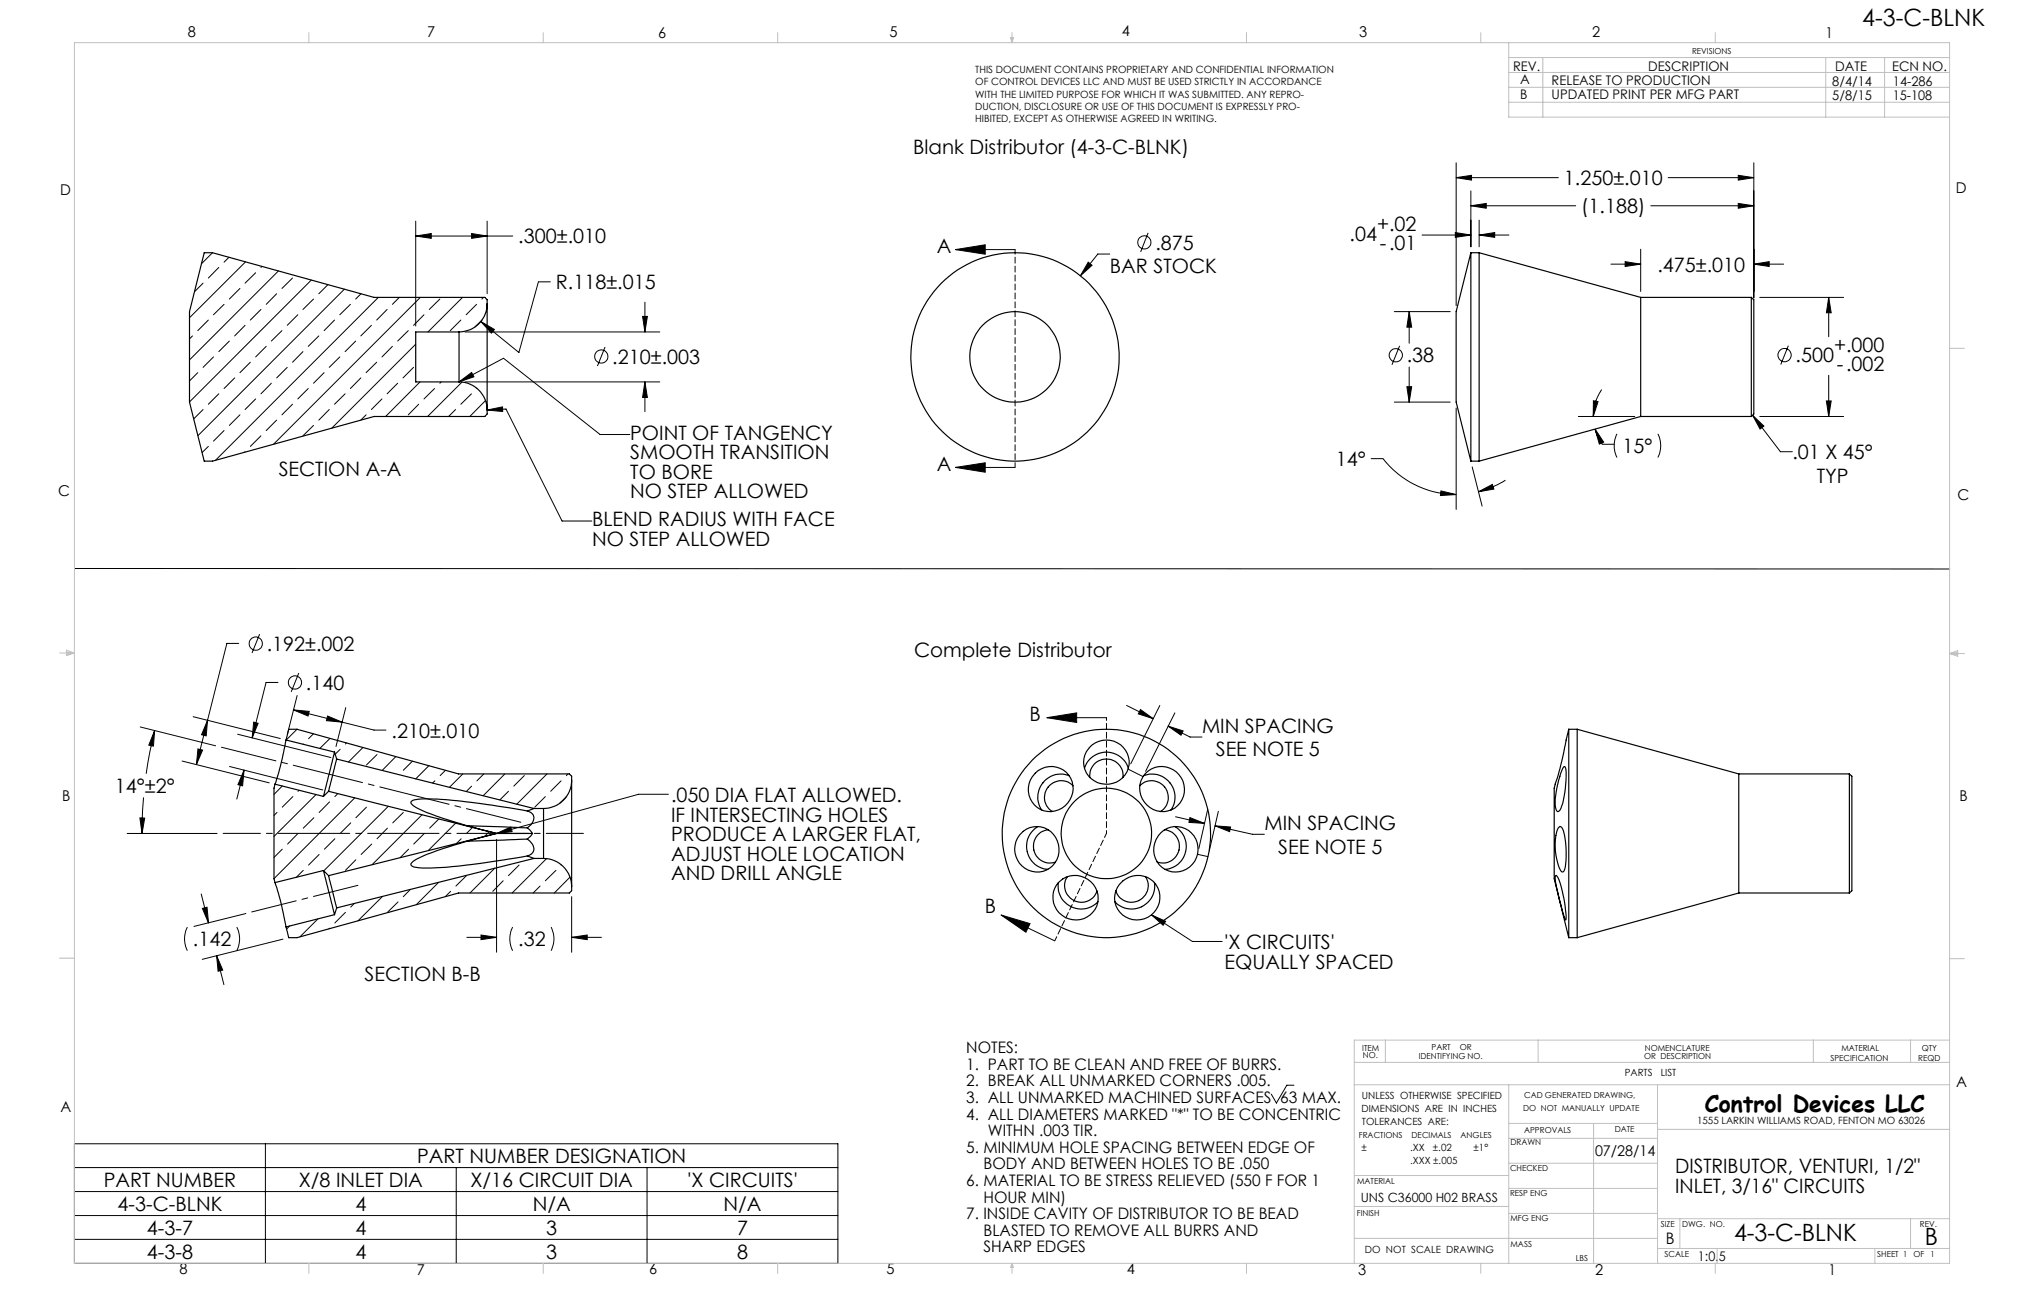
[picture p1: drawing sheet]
<svg xmlns="http://www.w3.org/2000/svg" width="432mm" height="279mm" viewBox="0 0 432 279" stroke-linecap="round" stroke-linejoin="round" font-family="sans-serif">
<g fill="none" stroke="#000" stroke-width=".21">
<path d="M310.7 37.9l3.2-.5v1zM310.7 34.7v30.5M310.7 37.9h21.8M355.9 37.9h18.3M370.8 37.4l3.4 .5-3.4 .5zM374.2 34.7v28.8M45.3 53.9l-2.3 2.4M46.7 57l-2.3 2.3M48.9 54.9l-1.1 1M52.4 55.8l-12 12M54.5 58.2l-2.2 2.2M55.9 56.8l-.2 .2"/>
<path d="M59.4 57.8l-19 19M62.4 59.3l-2.3 2.2M66.4 59.7l-26 26M88.7 50.3l3.3-.5v1zM88.7 47.2v22.3M88.7 50.3h20.7M100.6 49.8l3.3 .5-3.3 .5zM103.9 47.2v15.5M203.8 53.2l6.4-1v2zM203.8 53.2h12.7M232.2 55.9l.8 .7-2.5 2.2zM236.7 54.2h-2.5l-3.7 4.6"/>
<path d="M244.9 49.7l-1.6 4M303.4 50.1h10.4M310.5 49.6l3.3 .5-3.3 .5zM313.8 43.9l3.3-.5v1zM313.8 40.7v11.9M313.8 43.9h22.4M315.6 50.1l3.3-.5v1zM315.6 47v5.6M315.6 50.1h6.3M343.7 56.3h6.3M346.7 55.8l3.3 .5-3.3 .5zM350 53.2v9"/>
<path d="M352.2 43.9h22M370.8 43.4l3.4 .5-3.4 .5zM374.2 56.3l3.2-.5v1zM374.2 56.3h6.3M41.1 71.6l-.7 .7M42.2 79.5l-1.8 1.7M43.3 60.4l-1.8 1.8M44.4 68.3l-2.2 2.2M45.5 76.1l-2.2 2.3M47.8 64.9l-2.3 2.2M48.9 72.7l-2.2 2.3M51.2 61.5l-2.3 2.3"/>
<path d="M52.3 69.4l-2.2 2.2M53.4 77.3l-2.2 2.2M55.7 66l-2.3 2.3M56.8 73.9l-2.3 2.2M59 62.7l-2.2 2.2M60.1 70.5l-2.2 2.2M61.3 78.4l-2.3 2.2M63.5 67.1l-2.2 2.3M64.6 75l-2.2 2.3M66.9 63.8l-2.3 2.2M68 71.6l-2.2 2.3M69.1 79.5l-2.2 2.2"/>
<path d="M70 60.7l-2 2M71.4 68.3l-2.3 2.2M72.5 76.1l-2.3 2.3M73.5 61.7l-31.3 31.2M74.8 64.9l-2.3 2.2M75.9 72.7l-2.3 2.3M77 62.7l-1.1 1.1M79.2 69.4l-2.2 2.2M80.4 77.3l-2.3 2.2M80.7 63.4l-34.7 34.8M82.6 66l-2.2 2.3M83.7 73.9l-2.2 2.2"/>
<path d="M85.2 63.4l-1.5 1.5M87.1 70.5l-2.3 2.2M88.2 78.4l-2.2 2.2M88.7 73.4l-17.9 17.9M89.7 63.4l-31.4 31.4M90.5 67.1l-2.3 2.3M93.8 63.8l-2.2 2.2M98.3 68.3l-2.2 2.2M98.7 63.4l-7.4 7.4M99.2 70.8h41.6M101.7 64.9l-2.3 2.2M102.6 68.6l2.9 1.7-.7 .7z"/>
<path d="M102.9 68.2l-1.5 1.5M103.2 63.4l-.4 .4M117.4 60.1h-2.5l-4.2 15.1-8.1-6.6M129.1 74l-1.6 4.1M137.1 67.5h1l-.5 3.3zM137.6 64.5v6.3M297.5 66.5h11.9M298.6 73.8l-1.6 4M300.6 66.5l.6 3.3h-1.1zM300.6 66.5v6.7M300.6 78.3v7.5M375.4 63.4h17.9"/>
<path d="M381.5 73.7l-1.6 4.1M390.1 63.4l.6 3.3h-1.1zM390.1 63.4v8.4M43.3 87.3l-2 2.1M44.4 95.2l-1.3 1.3M46.7 84l-2.3 2.2M47.8 91.8l-2.3 2.3M50.1 80.6l-2.3 2.3M51.2 88.5l-2.3 2.2M52.3 96.3l-.1 .1M54.5 85.1l-2.2 2.2M55.7 93l-2.3 2.2"/>
<path d="M57.9 81.7l-2.2 2.3M59 89.6l-2.2 2.2M62.4 86.2l-2.3 2.3M65.8 82.9l-2.3 2.2M66.9 90.7l-2.3 2.3M70.2 87.3l-2.2 2.3M73.6 84l-2.2 2.2M77 80.6l-2.2 2.3M78.1 88.5l-1.1 1.1M81.5 85.1l-2.3 2.2M84.8 81.7l-2.2 2.3M89.3 86.2l-2.2 2.3"/>
<path d="M89.6 81.5l-7.3 7.3M92.7 82.9l-2.2 2.2M94.1 81.5l-.3 .2M97.2 87.3l-1.5 1.5M97.9 81.5l2.7-2.1 .5 1zM97.9 81.5l9.5-5.1 20.6 16.3h6.4M98.6 81.5l-7.4 7.3M99.2 81.5h41.6M100.6 84l-2.3 2.2M101.7 82.8v.1M103.6 85.4l-3.4 3.4M103.9 87.5l3.3-.7v1z"/>
<path d="M103.9 87.5l4-.3 12 23.9h6.4M137.6 81.5l.5 3.3h-1zM137.6 81.5v6.3M203.8 99.7l6.4-1v2zM203.8 99.7h12.7M292.5 97.8h2.6a20 20 0 0 0 15.6 7.7M297.5 85.8h11.9M300.1 82.5h1.1l-.6 3.3zM310.7 87v21.7M314.1 99.6l2.1 8.4M336.7 88.8h12.1M339.9 85.5l1 .2-1 3.1z"/>
<path d="M340.3 91.5l1.8 2.8-.9 .4zM340.3 91.5l.4 1.3 1.1 2h2.6M341.7 83.1a9.9 9.9 0 0 0-1.8 5.7M345 92.5a5.6 5.6 0 0 0 0 5.1M353.7 92.5a5.6 5.6 0 0 1 0 5.1M373.9 88.6l2.4 2.3-.8 .6zM373.9 88.6l5.9 7.7h2.6M375.4 88.8h17.9M389.6 85.5h1.1l-.6 3.3zM390.1 80v8.8M307.4 104.7l3.3 .8-3.4 .2zM315.4 104.9l3-1.6 .3 1z"/>
<path d="M321.2 102.4l-.6 .4a19.9 19.9 0 0 1-5.2 2.1M15.9 121.2l400.1 .2M50.9 137.2h-2.5l-4.1 16.4M55.4 135.3l-1.6 4M29.9 155l16.1 4.1M33 155.8l-.3 3.3-.9-.2zM33 155.8l-1 4.6-.8 4.6M41.2 152.9l18.6 4.6M42.2 159.7l1 .3-1.3 3.1zM44.3 153.6l-.3 3.4-1-.3zM44.3 153.6l-2.4 9.5M50.7 156.6l19.9 5"/>
<path d="M54.1 154l1 .3-1.3 3.1zM59.3 145.6h-2.5l-3 11.8M62.6 151.4l3.4 .3-.3 1zM62.6 151.4l10.4 2.6M63.4 155.5l-2.3 2.3M63.4 148.3l-2.1 8.3M63.7 143.5l-1.6 4.1M64.7 158.7h.1M66.9 156.5l-1.1 1.1M69.9 152.7l3.1 1.3-3.4-.3zM70.4 157.5l-2.2 2.1M72.6 159.8l-1.1 1.1"/>
<path d="M73 154l6.8 1.7h2.5M73.8 150.9l-2.1 8.3M73.9 158.5l-.2 .2M77.4 159.4l-3.1 3.1M223.3 153.1l6.4-1.1v2.1zM223.3 153.1h12.7M240.3 150.5l5.7 2.8M243.3 151.3l2.7 2-3.1-1zM247.4 150.5l-6.2 12.4M249.2 154.9l4.7 2.3h2.5M249.2 154.9l3.2 1-.4 .9zM250.6 152l-6.2 12.5"/>
<path d="M27.1 177.8h19.2M29.8 174.4l1.1 .1-.6 3.3zM30.6 170.1l-.3 7.7M38.8 162.3l18.6 4.7M49 163.5l19.9 5M52.1 164.3l-.3 3.3-1-.2zM52.1 164.3l-1.6 6.1M59.1 173.3l-.6 .6M60.2 167.6l-1.7 1.8M62.5 169.9l-2.3 2.3M63.6 177.8l-2.3 2.2M63.8 168.6l-.2 .2"/>
<path d="M67 174.4l-2.3 2.2M67.4 169.5l-8.9 8.9M70.3 171l-2.2 2.3M71.4 178.9l-2.2 2.2M72.1 169.3l-.7 .6M74.8 175.5l-2.2 2.3M75.7 170.2l-17.2 17.2M78.2 172.2l-2.3 2.2M80.4 160.9l-2.2 2.3M82.7 176.6l-2.3 2.3M82.8 172l-13.7 13.7M84.5 161.4l-3 2.9"/>
<path d="M86 173.3l-2.2 2.2M88 162.3l-2 2M90 173.8l-10.6 10.6M90.5 177.8l-2.2 2.2M91.5 163.3l-2.8 2.8M92.8 166.5l-.5 .5M93.6 174.7l-1.9 1.9M95 164.3l-1.1 1.1M97.2 175.6l-5.8 5.8M98.4 178.9l-1 1M98.7 165.1l-2.8 2.8M100.6 167.7l-1.1 1.1"/>
<path d="M100.8 176.5l-1.3 1.3M103.2 165.1l-1.5 1.4M104.4 177.4l-1 1M105.9 177.8l3.1-1.4 .3 1zM105.9 179v24.1M107.7 165.1l-4.6 4.6M108.5 168.8l-1.9 1.8M111.9 165.4l-2.3 2.3M116.3 169.9l-2.2 2.3M116.7 165.1l-6.5 6.4M119.7 166.5l-2.2 2.3M120.9 169.9l-1.5 1.4"/>
<path d="M121.2 165.1l-.4 .3M142.6 169.4h-6.4l-30.3 8.4M240.7 164l3.1 1.6M250.8 174.2l6.2 1.4M253.9 174.4l3.1 1.2-3.4-.2zM257.7 172.5l-1.9 8.5M259.2 176.1l8 1.8h2.5M259.2 176.1l3.3 .3-.2 1zM259.9 173l-1.9 8.5M40 197.7a5.6 5.6 0 0 0 0 5.1M42.9 190.7l1.6 6.1M43.2 193.7l1-.2 .3 3.3z"/>
<path d="M50.5 197.7a5.6 5.6 0 0 1 0 5.1M52.5 194.8l-11.1 2.8M60.2 181.1l-1.7 1.8M61.8 197.5l-.7 .7M64.7 185.6l-1.5 1.5M67.8 196l-3.8 3.8M68.1 182.2l-2.3 2.3M70.3 198l-.1 .1M73.7 194.6l-2.3 2.2M75.6 192.7l-.8 .8M75.9 183.4l-2.2 2.2M79.3 180l-2.3 2.2"/>
<path d="M81.6 191.2l-5.2 5.2M84.9 192.4l-2.2 2.2M87.2 181.1l-1.8 1.8M87.6 189.7l-1.6 1.5M93.6 188.2l-4.8 4.8M96.1 190.1l-1.1 1.1M99.5 186.8l-2.2 2.2M99.6 199.9h6.3M102.6 199.4l3.3 .5-3.3 .5zM105.6 185.2l-5.3 5.3M107.4 187.9l-2.3 2.2M109.4 197.7a5.6 5.6 0 0 0 0 5.1"/>
<path d="M110.7 184.5l-2.2 2.3M115.2 189l-1.5 1.5M116.6 183.1l-7.3 7.4M117.6 197.7a5.6 5.6 0 0 1 0 5.1M118.6 185.6l-2.3 2.3M119.8 184.5h-.1M121.6 187.1l-3.3 3.4M122 199.9l3.3-.5v1zM122 191.2v11.9M122 199.9h6.3M213.6 195.2l6.1 1.8-.8 1.8zM213.6 195.2l11.4 5.5"/>
<path d="M245.6 195.1l8.8 5.7h6.3M245.6 195.1l3.1 1.4-.6 .8zM255.5 182.2l2.2 .5M46.2 203.8l1.3 3.1-1 .3zM46.2 203.8l1.6 6.2M60.4 200.3l-17.3 4.3M276 231.5h-1.5l-2.2 3.8-1.1-1.9M15.9 243.9h162.9v25.6h-162.9zM15.9 249h162.9M15.9 254.1h162.9M15.9 259.3h162.9M56.6 243.9v25.6"/>
<path d="M97.3 249v20.5M138 249v20.5M15.9 264.3h162.9"/>
<circle cx="244.1" cy="51.7" r="1.4"/>
<circle cx="128.3" cy="76" r="1.4"/>
<circle cx="297.8" cy="75.8" r="1.42"/>
<circle cx="380.7" cy="75.7" r="1.42"/>
<circle cx="54.6" cy="137.3" r="1.41"/>
<circle cx="62.9" cy="145.6" r="1.41"/>
</g>
<path d="M216.6 53.2v46.5" fill="none" stroke="#000" stroke-width=".21" stroke-dasharray="1.3 .6" stroke-dashoffset=".2"/>
<path d="M236.1 177.7v-24.6" fill="none" stroke="#000" stroke-width=".21" stroke-dasharray="1.3 .6" stroke-dashoffset=".7"/>
<path d="M225 200.7l11.1-23" fill="none" stroke="#000" stroke-width=".21" stroke-dasharray="1.3 .6" stroke-dashoffset=".3"/>
<path d="M111.1 175.4l-63.8-16" fill="none" stroke="#000" stroke-width=".21" stroke-dasharray="15.2 1.3 1.3 1.3" stroke-dashoffset="3.3"/>
<path d="M47.6 177.7h76.9" fill="none" stroke="#000" stroke-width=".21" stroke-dasharray="15.2 1.3 1.3 1.3" stroke-dashoffset="7.3"/>
<path d="M53.7 194.5l22.7-5.7" fill="none" stroke="#000" stroke-width=".21" stroke-dasharray="15.2 1.3 1.3 1.3" stroke-dashoffset="5.5"/>
<g fill="none" stroke="#c0c0c0" stroke-width=".21">
<path d="M15.9 9.1h400v260.4h-400zM65.9 6.9v2.2M115.9 6.9v2.2M165.9 6.9v2.2M215.6 8h.6l-.3 1.1zM215.7 8l.2 1.1M215.9 6.9v2.2M216 8l-.1 1.1M265.9 6.9v2.2M315.9 6.9v2.2M321.9 9.1v15.9h94M321.9 15.5h94"/>
<path d="M321.9 18.6h94M321.9 12.3h94M329.1 12.3v12.7M365.9 6.9v2.2M389.5 12.3v12.7M402.1 12.3v12.7M321.9 21.8h94M415.9 74.3h3.2M12.7 139.3h3.2M14.2 139.1l1.7 .2M14.2 138.7l1.7 .6-1.7 .5zM15.9 139.3l-1.7 .3"/>
<path d="M415.9 139.4h3.2M415.9 139.4l1.8-.6v1.2zM415.9 139.4l1.8 .3M417.7 139.2l-1.8 .2M12.7 204.4h3.2M415.9 204.5h3.2M288.9 231.4h127M288.9 226.6h127M295.6 221.8v4.8M321.9 231.4v38.1M321.9 239.6h31.7M328.2 221.8v4.8"/>
<path d="M340 239.6v29.9M353.6 231.4v38.1M386.9 221.8v4.8M407.6 221.8v4.8M415.9 221.8h-127v47.7M288.9 257.3h33M288.9 250.7h33M321.9 258.8h31.7M321.9 253.5h31.7M321.9 248.1h31.7M321.9 242.8h31.7M353.6 259.9h62.3"/>
<path d="M353.6 240.9h62.3M358.4 259.9v6.4M407.6 259.9v6.4M65.9 269.5v2.1M115.9 269.5v2.1M165.9 269.5v2.1M215.9 269.5v2.1M215.9 269.5l.3 .8h-.6zM265.9 269.5v2.1M288.9 264.1h64.7M315.9 269.5v2.1M353.6 266.3h62.3"/>
<path d="M365.9 269.5v2.1M366.3 266.3v3.2M400 266.3v3.2"/>
</g>
<g fill="#000">
<path d="M203.8 53.2l6.4-1v2zM203.8 99.7l6.4-1v2zM223.3 153.1l6.4-1.1v2.1zM213.6 195.2l6.1 1.8-.8 1.8z"/>
<path d="M232.2 55.9l-1.7 2.9 2.5-2.2zM300.6 66.5l.6 3.3h-1.1zM300.1 82.5h1.1l-.6 3.3zM307.4 104.7l3.3 .8-3.4 .2zM315.4 104.9l3-1.6 .3 1zM346.7 55.8l3.3 .5-3.3 .5zM374.2 56.3l3.2-.5v1zM390.1 63.4l.6 3.3h-1.1zM389.6 85.5h1.1l-.6 3.3zM310.7 37.9l3.2-.5v1zM370.8 37.4l3.4 .5-3.4 .5zM339.9 85.5l1 .2-1 3.1zM340.3 91.5l1.8 2.8-.9 .4zM310.5 49.6l3.3 .5-3.3 .5zM315.6 50.1l3.3-.5v1zM373.9 88.6l2.4 2.3-.8 .6zM370.8 43.4l3.4 .5-3.4 .5zM313.8 43.9l3.3-.5v1zM88.7 50.3l3.3-.5v1zM100.6 49.8l3.3 .5-3.3 .5zM137.1 67.5h1l-.5 3.3zM137.6 81.5l.5 3.3h-1zM102.6 199.4l3.3 .5-3.3 .5zM122 199.9l3.3-.5v1zM42.2 159.7l1 .3-1.3 3.1zM44.3 153.6l-.3 3.4-1-.3zM52.1 164.3l-.3 3.3-1-.2zM54.1 154l1 .3-1.3 3.1zM69.9 152.7l3.1 1.3-3.4-.3zM62.6 151.4l3.4 .3-.3 1zM33 155.8l-.3 3.3-.9-.2zM29.8 174.4l1.1 .1-.6 3.3zM43.2 193.7l1-.2 .3 3.3zM46.2 203.8l1.3 3.1-1 .3z"/>
<path d="M249.2 154.9l3.2 1-.4 .9zM243.3 151.3l2.7 2-3.1-1zM259.2 176.1l3.3 .3-.2 1zM253.9 174.4l3.1 1.2-3.4-.2z"/>
<path d="M245.6 195.1l3.1 1.4-.6 .8zM102.6 68.6l2.9 1.7-.7 .7zM97.9 81.5l2.7-2.1 .5 1zM103.9 87.5l3.3-.7v1zM105.9 177.8l3.1-1.4 .3 1z"/>
</g>
<g fill="none" stroke="#000" stroke-width=".25">
<path d="M313.8 53.9v44.5M313.8 53.9l-3.1 12.6v19.3l3.1 12.6M313.8 53.9h1.8M315.6 53.9v44.5M315.6 53.9l34.4 9.5M97.9 70.8v10.7M97.9 70.8h-9.2v10.7h9.2M103.9 64.8a6 6 0 0 1-6 6M103.9 64.8v22.7M103.9 64.8v-.9l-.5-.5h-23.6l-34.5-9.5h-1.7l-3.2 12.6v19.3l3.2 12.6h1.7l34.5-9.6h23.6l.5-.5v-.8M350 63.4v25.4M350 63.4h23.6"/>
<path d="M373.6 63.4l.6 .5v24.4l-.6 .5M373.6 63.4v25.4M97.9 81.5a6 6 0 0 1 6 6M313.8 98.4h1.8M350 88.8l-34.4 9.6M350 88.8h23.6M61 157.8v.1a66.2 66.2 0 0 1-2.3 9.4M61 157.8l.6-2.3h1.8l34.4 9.6h23.7l.5 .5v.8M61 157.8l10.4 2.6M232.4 159.5a4.8 4.8 0 0 1 7.9 .8 4.8 4.8 0 0 1-3.7 7 4.7 4.7 0 0 1-4.8-2.5 4.7 4.7 0 0 1 .6-5.3zM334.7 155.5v44.5M334.7 155.5l-.6 2.3a82.4 82.4 0 0 1-2.5 10.3v19.3l3.1 12.6"/>
<path d="M334.7 155.5h1.8M336.5 155.5v44.5M336.5 155.5l34.4 9.6M58.7 167.3l-.2 .8v19.3l.2 .8M58.7 167.3l10.3 2.6M70.1 168.8l35.8 9M70.1 168.8l-1.1 1.1M71.4 160.4l-2.4 9.5M71.4 160.4l.4 1.5M71.8 161.9l-1.7 6.9M71.8 161.9l42.1 10.5M99.7 176.1l12.8 .5"/>
<path d="M105.9 177.8a97.4 97.4 0 0 0-16.8 5.3 2.04 2.04 0 0 0-1.4 1.4 2.19 2.19 0 0 0 1.9 .6 103.4 103.4 0 0 0 19.1-1.9l3.8-.6M105.9 177.8h7.7M105.9 177.8l-35.8 9M112.5 173a1.63 1.63 0 0 1 1.4 1.2 1.63 1.63 0 0 1-.6 1.7l-.8 .7M112.5 179a2.2 2.2 0 0 1 1.2 2.8l-.4 .4-.8 .4M112.5 176.6l1.1 1.2M112.5 173a139.5 139.5 0 0 0-22.4-2.6 3.1 3.1 0 0 0-2.4 .7 2.39 2.39 0 0 0 1.8 1.5 103.2 103.2 0 0 0 16.4 5.2M112.5 179l-12.8 .4M113.6 177.8l-1.1 1.2M113.9 172.4l-1.4 .6M113.9 172.4h2.1M116 172.4v10.7"/>
<path d="M122 166.4a6 6 0 0 1-6 6M122 166.4v22.7M218.3 177.3a4.8 4.8 0 0 1 6.8 1.1 4.8 4.8 0 0 1-1.1 6.7 4.8 4.8 0 0 1-6.6-1.1 4.8 4.8 0 0 1 .9-6.7zM220.9 164.9a4.7 4.7 0 0 1 7.1 .5 4.7 4.7 0 0 1-1.4 7 4.7 4.7 0 0 1-6.3-1.2 4.7 4.7 0 0 1 .6-6.3zM221.4 176.3a4.9 4.9 0 0 0-2.3 5.3 4.9 4.9 0 0 0 4.5 3.8M223.7 177a3.5 3.5 0 0 0-3.1 4.3 3.5 3.5 0 0 0 4.6 2.5M228.1 165.5a4.9 4.9 0 0 0-5.6 1.5 4.9 4.9 0 0 0-.3 5.8M228.9 167.6a3.5 3.5 0 0 0-5.3 .3 3.5 3.5 0 0 0 .9 5.2M231.4 163.9a4.9 4.9 0 0 1 4.7-3.5 4.9 4.9 0 0 1 4.6 3.5M232.5 165.8a3.5 3.5 0 0 1 3.5-3.9 3.5 3.5 0 0 1 3.5 4M243.2 167.6a3.6 3.6 0 0 1 5.3 .3 3.6 3.6 0 0 1-1 5.2M244 165.5a4.9 4.9 0 0 1 5.6 1.5 4.9 4.9 0 0 1 .2 5.8"/>
<path d="M244.4 165a4.8 4.8 0 0 1 7.8 1.2 4.8 4.8 0 0 1-3.8 6.9 4.9 4.9 0 0 1-4.7-2.8 4.9 4.9 0 0 1 .7-5.3zM247.7 177.6a4.8 4.8 0 0 1 7.5 1.5 4.8 4.8 0 0 1-3.6 6.8 4.8 4.8 0 0 1-5.1-2.7 4.8 4.8 0 0 1 1.2-5.6zM248.4 177a3.5 3.5 0 0 1 3.1 4.3 3.5 3.5 0 0 1-4.7 2.5M250.6 176.3a4.9 4.9 0 0 1 2.3 5.3 4.9 4.9 0 0 1-4.4 3.8M332.6 176.4l.2-.1a.92 .92 0 0 1 .7 .8 18.2 18.2 0 0 1 .2 8.6l-.3 .3a2.82 2.82 0 0 1-1.2-2.2 11.9 11.9 0 0 1 .2-7.1zM333.7 163.5h.1a6.6 6.6 0 0 1 .2 3.9 13.1 13.1 0 0 1-1.4 5.6l-.2 .1a.79 .79 0 0 1-.5-.9 18.1 18.1 0 0 1 1.8-8.7zM370.9 165.1v25.4M370.9 165.1h23.6M394.5 165.1l.6 .5v24.4l-.6 .5M394.5 165.1v25.4M58.7 188.2v.1a64.2 64.2 0 0 1 2.3 9.4M69 185.7l2.4 9.4"/>
<path d="M69 185.7l-10.3 2.5M69 185.7l1.1 1.1M70.1 186.8l1.7 6.8M71.4 195.1l-10.4 2.6M71.8 193.6l-.4 1.5M112.5 182.6l1.4 .5M113.9 183.1h2.1M113.9 183.1l-42.1 10.5M116 183.1a6 6 0 0 1 6 6M122 189.1v.9l-.5 .5h-23.7l-34.4 9.5h-1.8l-.6-2.3M225.8 188.2a4.9 4.9 0 0 0 2.7 5.2 4.9 4.9 0 0 0 5.7-1.1M226 188.1a4.8 4.8 0 0 1 6.9 .1 4.8 4.8 0 0 1-.3 6.9 4.8 4.8 0 0 1-6.6-.4 4.8 4.8 0 0 1 0-6.6z"/>
<path d="M227.7 187a3.5 3.5 0 0 0 1.4 5.1 3.5 3.5 0 0 0 4.9-2.1M239.5 187.9a4.8 4.8 0 0 1 7.8 2.3 4.8 4.8 0 0 1-5.6 5.9 4.7 4.7 0 0 1-3.8-3.4 4.7 4.7 0 0 1 1.6-4.8zM244.4 187a3.5 3.5 0 0 1-1.5 5.1 3.5 3.5 0 0 1-4.8-2.1M246.3 188.2a4.9 4.9 0 0 1-2.7 5.2 4.9 4.9 0 0 1-5.8-1.1M331.9 186.7h.1a14.1 14.1 0 0 1 1.8 5.8 8.5 8.5 0 0 1 .2 3.7 43.5 43.5 0 0 1-2.2-9.1zM334.7 200h1.8M370.9 190.5l-34.4 9.5M370.9 190.5h23.6"/>
<circle cx="216.5" cy="76.1" r="22.2"/>
<circle cx="216.5" cy="76.1" r="9.7"/>
<circle cx="236" cy="177.8" r="22.2"/>
<circle cx="236" cy="177.7" r="9.6"/>
</g>
<g font-size="5.1">
<text x="397.3" y="5.6">4-3-C-BLNK</text>
<text x="369.9" y="264.7">4-3-C-BLNK</text>
<text x="410.6" y="265.5">B</text>
</g>
<text font-size="4.9" x="363.7" y="237.1">Control Devices LLC</text>
<g font-size="4.2">
<text x="194.8" y="32.9">Blank Distributor (4-3-C-BLNK)</text>
<text x="333.6" y="39.5">1.250±.010</text>
<text x="337.4" y="45.5">(1.188)</text>
<text x="110.6" y="51.9">.300±.010</text>
<text x="199.9" y="53.9">A</text>
<text x="246.5" y="53.2">.875</text>
<text x="287.9" y="51.4">.04</text>
<text x="293.8" y="49.2">+.02</text>
<text x="294.4" y="53.3">-.01</text>
<text x="236.8" y="58.3">BAR STOCK</text>
<text x="353.6" y="57.9">.475±.010</text>
<text x="118.6" y="61.7">R.118±.015</text>
<text x="130.6" y="77.6">.210±.003</text>
<text x="300.1" y="77.3">.38</text>
<text x="383.1" y="77.3">.500</text>
<text x="391.3" y="75">+.000</text>
<text x="391.9" y="79.1">-.002</text>
<text x="134.5" y="93.8">POINT OF TANGENCY</text>
<text x="59.5" y="101.4">SECTION A-A</text>
<text x="134.5" y="98">SMOOTH TRANSITION</text>
<text x="199.9" y="100.4">A</text>
<text x="285" y="99.4">14°</text>
<text x="346.2" y="96.6">15°</text>
<text x="382.4" y="97.9">.01 X 45°</text>
<text x="134.5" y="102.1">TO BORE</text>
<text x="134.5" y="106.3">NO STEP ALLOWED</text>
<text x="387.6" y="103">TYP</text>
<text x="126.3" y="112.2">BLEND RADIUS WITH FACE</text>
<text x="126.3" y="116.4">NO STEP ALLOWED</text>
<text x="56.9" y="138.8">.192±.002</text>
<text x="195" y="140.1">Complete Distributor</text>
<text x="65.3" y="147.1">.140</text>
<text x="219.6" y="153.8">B</text>
<text x="83.5" y="157.3">.210±.010</text>
<text x="256.4" y="156.3">MIN SPACING</text>
<text x="259.4" y="161.3">SEE NOTE 5</text>
<text x="24.5" y="169.1">14°±2°</text>
<text x="143.2" y="171">.050 DIA FLAT ALLOWED.</text>
<text x="143.2" y="175.2">IF INTERSECTING HOLES</text>
<text x="143.2" y="179.4">PRODUCE A LARGER FLAT,</text>
<text x="269.8" y="177">MIN SPACING</text>
<text x="143.2" y="183.6">ADJUST HOLE LOCATION</text>
<text x="272.7" y="182.1">SEE NOTE 5</text>
<text x="143.2" y="187.7">AND DRILL ANGLE</text>
<text x="210.1" y="194.8">B</text>
<text x="41.2" y="201.8">.142</text>
<text x="110.5" y="201.8">.32</text>
<text x="261.3" y="202.4">'X CIRCUITS'</text>
<text x="77.8" y="209.3">SECTION B-B</text>
<text x="261.3" y="206.6">EQUALLY SPACED</text>
<text x="89" y="248">PART NUMBER DESIGNATION</text>
<text x="357.4" y="250.2">DISTRIBUTOR, VENTURI, 1/2&quot;</text>
<text x="22.1" y="253.1">PART NUMBER</text>
<text x="63.7" y="253.1">X/8 INLET DIA</text>
<text x="100.4" y="253.1">X/16 CIRCUIT DIA</text>
<text x="146.7" y="253.1">'X CIRCUITS'</text>
<text x="357.4" y="254.4">INLET, 3/16&quot; CIRCUITS</text>
<text x="25.1" y="258.2">4-3-C-BLNK</text>
<text x="31.3" y="263.3">4-3-7</text>
<text x="75.8" y="258.2">4</text>
<text x="75.8" y="263.3">4</text>
<text x="113.6" y="258.2">N/A</text>
<text x="116.5" y="263.3">3</text>
<text x="154.4" y="258.2">N/A</text>
<text x="157.2" y="263.3">7</text>
<text x="31.3" y="268.4">4-3-8</text>
<text x="75.8" y="268.4">4</text>
<text x="116.5" y="268.4">3</text>
<text x="157.2" y="268.4">8</text>
</g>
<g font-size="3.4">
<text x="206.1" y="224.6">NOTES:</text>
<text x="206.1" y="228.2">1. PART TO BE CLEAN AND FREE OF BURRS.</text>
<text x="206.1" y="231.7">2. BREAK ALL UNMARKED CORNERS .005.</text>
<text x="206.1" y="235.2">3. ALL UNMARKED MACHINED SURFACES 63 MAX.</text>
<text x="206.1" y="238.8">4. ALL DIAMETERS MARKED &quot;*&quot; TO BE CONCENTRIC</text>
<text x="206.1" y="245.9">5. MINIMUM HOLE SPACING BETWEEN EDGE OF</text>
<text x="210.7" y="242.3">WITHN .003 TIR.</text>
<text x="209.8" y="249.4">BODY AND BETWEEN HOLES TO BE .050</text>
<text x="206.1" y="252.9">6. MATERIAL TO BE STRESS RELIEVED (550 F FOR 1</text>
<text x="209.8" y="256.5">HOUR MIN)</text>
<text x="206.1" y="260">7. INSIDE CAVITY OF DISTRIBUTOR TO BE BEAD</text>
<text x="209.8" y="263.6">BLASTED TO REMOVE ALL BURRS AND</text>
<text x="209.8" y="267.1">SHARP EDGES</text>
<text x="355.4" y="265.2">B</text>
</g>
<g font-size="3.2">
<text x="40" y="7.9">8</text>
<text x="91.1" y="7.9">7</text>
<text x="140.4" y="8.1">6</text>
<text x="189.8" y="7.9">5</text>
<text x="239.3" y="7.6">4</text>
<text x="289.9" y="7.9">3</text>
<text x="339.7" y="7.9">2</text>
<text x="389.5" y="8.1">1</text>
<text x="12.8" y="41.6">D</text>
<text x="417.3" y="41.1">D</text>
<text x="12.4" y="105.7">C</text>
<text x="417.6" y="106.5">C</text>
<text x="13.3" y="170.9">B</text>
<text x="418.1" y="170.8">B</text>
<text x="417.3" y="231.9">A</text>
<text x="12.9" y="237.2">A</text>
<text x="38.3" y="271.8">8</text>
<text x="88.9" y="272">7</text>
<text x="138.5" y="271.8">6</text>
<text x="189.1" y="271.8">5</text>
<text x="240.4" y="271.8">4</text>
<text x="289.7" y="272">3</text>
<text x="340.3" y="272">2</text>
<text x="390.1" y="272">1</text>
</g>
<text font-size="3.1" x="340.3" y="246.5">07/28/14</text>
<g font-size="2.8">
<text x="322.8" y="15.1">REV.</text>
<text x="324.3" y="18">A</text>
<text x="351.6" y="15.2">DESCRIPTION</text>
<text x="391.5" y="15.2">DATE</text>
<text x="403.7" y="15.2">ECN NO.</text>
<text x="324.3" y="21.2">B</text>
<text x="331" y="18.2">RELEASE TO PRODUCTION</text>
<text x="331" y="21.2">UPDATED PRINT PER MFG PART</text>
<text x="390.9" y="18.4">8/4/14</text>
<text x="390.9" y="21.2">5/8/15</text>
<text x="403.8" y="18.4">14-286</text>
<text x="403.8" y="21.2">15-108</text>
<text x="362.2" y="269">1:0.5</text>
</g>
<text font-size="2.7" x="290.3" y="256.3">UNS C36000 H02 BRASS</text>
<g font-size="2.1">
<text x="208.1" y="15.6">THIS DOCUMENT CONTAINS PROPRIETARY AND CONFIDENTIAL INFORMATION</text>
<text x="208.1" y="18.2">OF CONTROL DEVICES LLC AND MUST BE USED STRICTLY IN ACCORDANCE</text>
<text x="208.1" y="20.8">WITH THE LIMITED PURPOSE FOR WHICH IT WAS SUBMITTED. ANY REPRO-</text>
<text x="208.1" y="23.4">DUCTION, DISCLOSURE OR USE OF THIS DOCUMENT IS EXPRESSLY PRO-</text>
<text x="208.1" y="26">HIBITED, EXCEPT AS OTHERWISE AGREED IN WRITING.</text>
<text x="346.6" y="229.4">PARTS</text>
<text x="354.3" y="229.4">LIST</text>
<text x="290.5" y="237.1">DIMENSIONS ARE IN INCHES</text>
<text x="290.6" y="234.5">UNLESS OTHERWISE SPECIFIED</text>
<text x="290.6" y="239.9">TOLERANCES ARE:</text>
<text x="362.1" y="239.8">1555 LARKIN WILLIAMS ROAD, FENTON MO 63026</text>
<text x="290.4" y="245.5">±</text>
<text x="300.8" y="245.5">.XX</text>
<text x="305.7" y="245.5">±.02</text>
<text x="314.4" y="245.5">±1°</text>
<text x="300.8" y="248.4">.XXX ±.005</text>
<text x="291.2" y="267.1">DO NOT SCALE DRAWING</text>
</g>
<g font-size="1.8">
<text x="361" y="11.5">REVISIONS</text>
<text x="290.6" y="224.1">ITEM</text>
<text x="290.8" y="225.7">NO.</text>
<text x="302.7" y="225.9">IDENTIFYING NO.</text>
<text x="305.4" y="223.9">PART</text>
<text x="311.4" y="223.9">OR</text>
<text x="350.8" y="226">OR DESCRIPTION</text>
<text x="350.9" y="224.1">NOMENCLATURE</text>
<text x="390.5" y="226.3">SPECIFICATION</text>
<text x="392.9" y="224.2">MATERIAL</text>
<text x="409.2" y="226.2">REQD</text>
<text x="410" y="224.1">QTY</text>
<text x="325" y="236.9">DO NOT MANUALLY UPDATE</text>
<text x="325.2" y="234.1">CAD GENERATED DRAWING,</text>
<text x="289.9" y="242.7">FRACTIONS</text>
<text x="301.2" y="242.7">DECIMALS</text>
<text x="311.6" y="242.7">ANGLES</text>
<text x="322.2" y="244.3">DRAWN</text>
<text x="325.2" y="241.6">APPROVALS</text>
<text x="344.5" y="241.4">DATE</text>
<text x="322.1" y="249.8">CHECKED</text>
<text x="289.5" y="252.6">MATERIAL</text>
<text x="322.1" y="255.1">RESP ENG</text>
<text x="289.5" y="259.3">FINISH</text>
<text x="322.2" y="260.5">MFG ENG</text>
<text x="354.3" y="261.8">SIZE</text>
<text x="358.9" y="261.7">DWG. NO.</text>
<text x="409.6" y="261.8">REV.</text>
<text x="322.2" y="266">MASS</text>
<text x="336.2" y="269">LBS</text>
<text x="355.1" y="268.2">SCALE</text>
<text x="400.5" y="268.1">SHEET 1</text>
<text x="408.2" y="268.1">OF</text>
<text x="411.8" y="268.1">1</text>
</g>
</svg>
